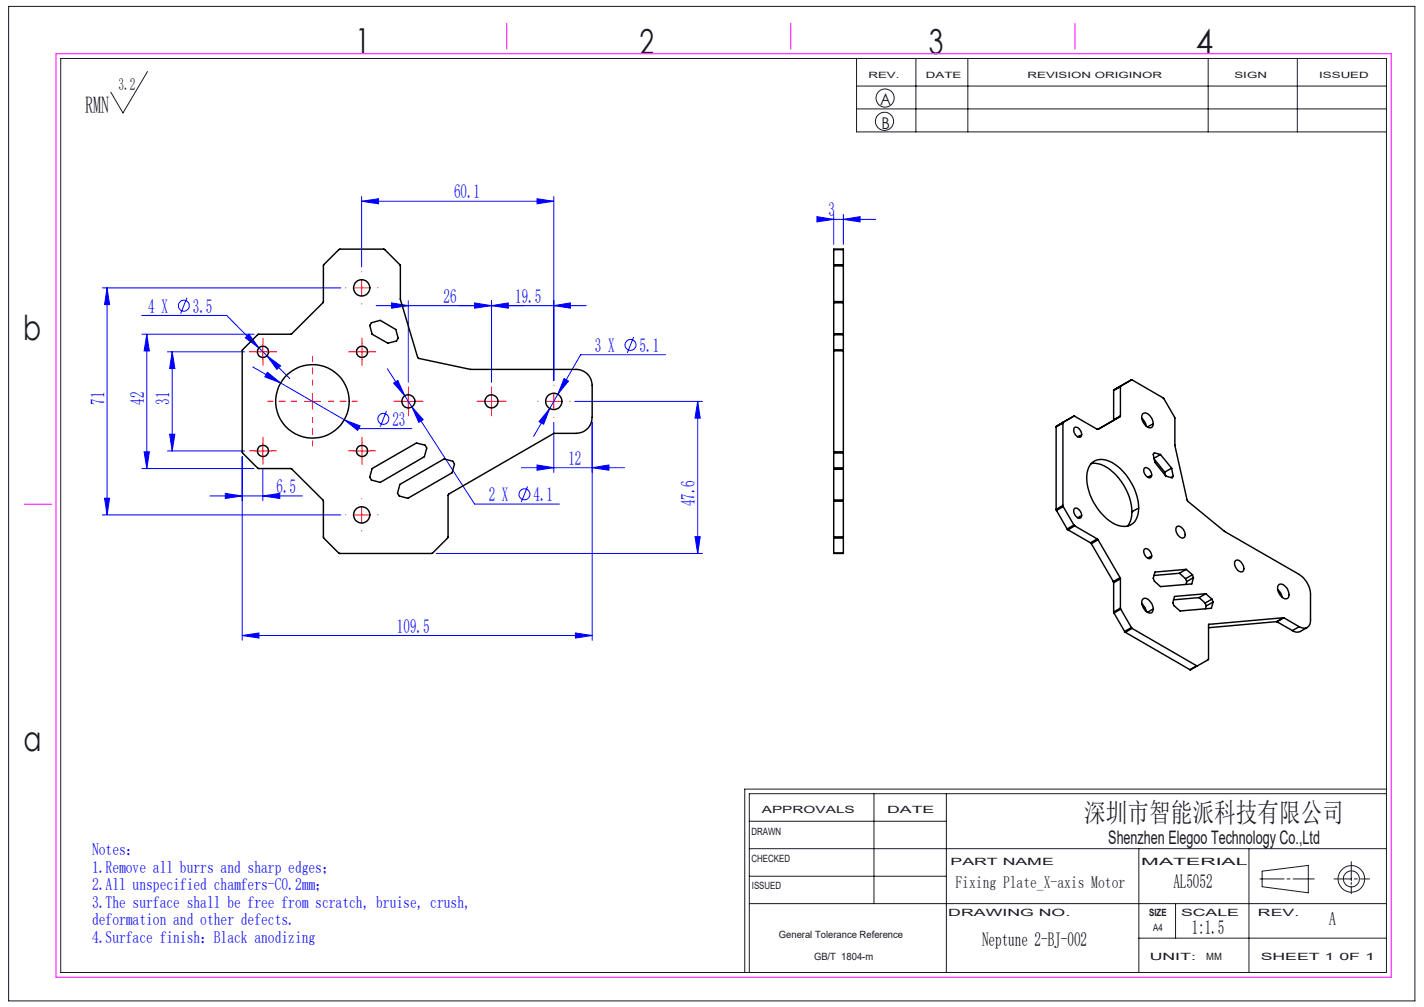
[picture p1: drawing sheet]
<svg xmlns="http://www.w3.org/2000/svg" width="297mm" height="210mm" viewBox="0 0 297 210" stroke-linecap="round" stroke-linejoin="round" font-family="sans-serif">
<g fill="none" stroke="#00f" stroke-width=".21">
<path d="M75.4 42l3.6-.6v1.1zM75.4 41v14.7M75.4 42h40.1M112 41.4l3.5 .6-3.5 .5zM115.5 41v38.3M170.4 45.2l3.5 .5-3.5 .6zM171.4 45.7h11.2M173.9 44.7v6.3M175.9 45.7l3.5-.5v1.1zM175.9 44.7v6.3M21.3 60h49.8M22.3 60v47.4"/>
<path d="M22.3 60l.6 3.5h-1.1zM29.6 65.8h17.7l6.7 6.8M29.6 69.7h23.4M30.6 69.7v28M30.6 69.7l.6 3.5h-1.1zM34.9 73.4h16.1M35.9 73.4v20.6M35.9 73.4l.6 3.5h-1.1zM39 62.1l-1.3 3.3M51.2 70.4l.7-.7 2.1 2.9zM52.7 76.5l22.3 12.9h10.9M54 72.6l1.7 1.6"/>
<path d="M55.7 74.2l2.8 2.1-.8 .7zM55.7 74.2l4.7 4.7M55.8 77.6l2.7 2.3-3.3-1.3zM78.5 63.7h43.7M80.8 76.9l3.6 5.6M81.7 63.2l3.5 .5-3.5 .6zM82.1 79.9l.9-.6 1.4 3.2zM85.2 62.7v17M99 63.2l3.5 .5-3.5 .6zM102.5 63.7l3.5-.5v1.1zM102.5 62.7v17M115.5 63.7l3.5-.5v1.1z"/>
<path d="M117.7 78.9l.9 .6-2.3 2.7zM132.2 70.3l-1.4 3.3M138.8 74h-17.7l-4.8 8.2M29.6 97.7h23.4M30.1 94.2h1.1l-.6 3.5zM34.9 94h16.1M35.4 90.5h1.1l-.6 3.5zM50.5 95.2v38.3M54.8 97.9v6.5M71.8 87.6l3.3 1.2-.5 .9zM80.6 85.7l-1.3 3.3M84.4 82.5l14.6 22.6h17.7"/>
<path d="M85.9 84.8l2.4 2.7-1 .6zM108.8 97.5h21.4M112 97l3.5 .5-3.5 .6zM114.7 85.2l-1.3 3.3-1-.6zM114.7 85.2l-3.4 5.8M115.5 88.1v10.4M116.3 82.2l-1.6 3M119.9 83.7h26.6M123.5 97.5l3.5-.5v1.1zM123.5 88v45.5M145.5 83.7v31.7M145.5 83.7l.6 3.5h-1.1z"/>
<path d="M21.3 107.4h49.8M21.8 103.9h1.1l-.6 3.5zM43.8 103.4h19.3M47 102.9l3.5 .5-3.5 .6zM54.8 103.4l3.5-.5v1.1zM91 115.4h55.5M110 101.5l-1.3 3.2M145 111.9h1.1l-.6 3.5zM50.5 132.5l3.5-.5v1.1zM50.5 132.5h73M120 132l3.5 .5-3.5 .6z"/>
<circle cx="38.3" cy="63.8" r="1.15"/>
<circle cx="131.5" cy="71.9" r="1.15"/>
<circle cx="80" cy="87.4" r="1.15"/>
<circle cx="109.4" cy="103.1" r="1.15"/>
</g>
<g fill="none" stroke="#191924" stroke-width=".21">
<path d="M1.8 1.3h293.3v207.4h-293.3zM12.7 12.2h276.5v190.6h-276.5zM30.8 14.9l-5.2 8.7-2.5-4.4M178.6 12.2v15.3h110.6M178.6 17.9h110.6M191 12.2v15.3M201.9 12.2v15.3M252 12.2v15.3M270.6 12.2v15.3M178.6 22.7h110.6M156.3 177h132.9M156.3 171.3h41.1"/>
<path d="M182.3 165.5v22.9M197.4 165.5v37.3M237.5 177v25.8M260.5 177v25.8M281.8 179.7v4M289.2 165.5h-132.9v37.3M289.2 164.6h-133.9v38.2M156.3 188.4h132.9M156.3 182.7h41.1M237.5 195.6h51.7M245.2 188.4v7.2M262.8 183.3h5"/>
<path d="M263.2 181.7l9.7-1.2v5.7l-9.7-1.3zM268.4 183.3h.7M269.7 183.3h4.4M278.2 183.3h3.6M281.8 184v.4M281.8 184.8v1.6M282.5 183.3h.6M283.7 183.3h1.9"/>
<circle cx="184.5" cy="25.3" r="1.9"/>
<circle cx="184.6" cy="20.4" r="1.89"/>
<circle cx="281.9" cy="183.3" r="1.68"/>
<circle cx="281.9" cy="183.3" r="2.77"/>
</g>
<path d="M61.9 83.7h-6M65.2 80.4v-6M65.2 87v6M68.5 83.7h6" fill="none" stroke="#f00" stroke-width=".21" stroke-dasharray="30.5 1.3 1.3 1.3" stroke-dashoffset="29.4"/>
<g fill="none" stroke="#f00" stroke-width=".21" stroke-dasharray="30.5 1.3 1.3 1.3">
<path d="M75.5 56.7h.1M53.2 73.4h-1.2M54.9 71.7v-1.2M54.9 75v1.2M56.5 73.4h1.2M72.1 60h.1M73.9 73.4h-1.2M75.5 63.4h.1M75.5 71.7v-1.2M75.5 75v1.2M77.2 73.4h1.2M78.8 60h.1"/>
<path d="M53.2 94h-1.2M54.9 92.4v-1.2M54.9 95.7v1.2M56.5 94h1.2M73.9 94h-1.2M75.5 92.4v-1.2M75.5 95.7v1.2M77.2 94h1.2M83.5 83.7h-1.3M85.2 82v-1.3M85.2 85.4v1.3M86.9 83.7h1.3"/>
<path d="M100.9 83.7h-1.4M102.5 82v-1.3M102.5 85.4v1.3M104.2 83.7h1.4M112.2 83.7h.1M115.5 80.4v-.1M115.5 87v.1M118.9 83.7h.1M72.1 107.4h.1M75.5 104h.1M75.5 110.7h.1M78.8 107.4h.1"/>
</g>
<g fill="none" stroke="#f00" stroke-width=".21">
<path d="M75.4 58.4v3.3M53.2 73.4h3.3M54.8 71.7v3.3M73.8 60h3.3M73.8 73.4h3.4M75.5 71.7v3.3M53.2 94h3.3M54.8 92.4v3.3M63.5 83.7h3.4M65.2 82v3.4M73.8 94h3.4M75.5 92.4v3.3"/>
<path d="M83.5 83.7h3.4M85.2 82v3.4M100.8 83.7h3.4M102.5 82v3.4M113.8 83.7h3.4M115.5 82v3.4M73.8 107.4h3.3M75.4 105.7v3.3"/>
</g>
<path d="M11.7 11.2h278.5v192.6h-278.5zM105.7 4.9v5.3M164.9 4.9v5.3M224.2 4.9v5.3M5 105.2h5.8" fill="none" stroke="#f0f" stroke-width=".21"/>
<g fill="#00f">
<path d="M175.9 45.7l3.5-.5v1.1zM170.4 45.2l3.5 .5-3.5 .6z"/>
<path d="M75.4 42l3.6-.6v1.1zM112 41.4l3.5 .6-3.5 .5zM81.7 63.2l3.5 .5-3.5 .6zM102.5 63.7l3.5-.5v1.1zM55.8 77.6l-.6 1 3.3 1.3zM71.8 87.6l2.8 2.1 .5-.9zM55.7 74.2l2 2.8 .8-.7zM51.2 70.4l2.8 2.2-2.1-2.9zM114.7 85.2l-2.3 2.7 1 .6zM117.7 78.9l-1.4 3.3 2.3-2.7zM99 63.2l3.5 .5-3.5 .6zM115.5 63.7l3.5-.5v1.1zM82.1 79.9l2.3 2.6-1.4-3.2zM85.9 84.8l1.4 3.3 1-.6zM112 97l3.5 .5-3.5 .6zM123.5 97.5l3.5-.5v1.1z"/>
<path d="M30.6 69.7l.6 3.5h-1.1zM30.1 94.2h1.1l-.6 3.5zM35.9 73.4l.6 3.5h-1.1zM35.4 90.5h1.1l-.6 3.5zM145.5 83.7l.6 3.5h-1.1zM145 111.9h1.1l-.6 3.5zM22.3 60l.6 3.5h-1.1zM21.8 103.9h1.1l-.6 3.5z"/>
<path d="M47 102.9l3.5 .5-3.5 .6zM54.8 103.4l3.5-.5v1.1zM50.5 132.5l3.5-.5v1.1zM120 132l3.5 .5-3.5 .6z"/>
</g>
<g fill="none" stroke="#000" stroke-width=".3">
<path d="M67.5 55.2l3.4-3.2h9.3l3.3 3.3v7.1l3.6 12.1 .2 .2 10.8 2.3h22.1a3.3 3.3 0 0 1 3.3 3.4v6.6a3.3 3.3 0 0 1-3.3 3.4h-4.7l-21.9 12.6-.1 .2-.1 8.9-3.3 3.3-19.4-.1-3.2-3.2-.1-7.8-6.6-6.6h-6.9l-3.4-3.3v-21.3l3.4-3.4 7-.1 6.5-6.5zM173.9 55.2v.2M173.9 52.1v-.1h2v.1M173.9 52.1v3.1M173.9 55.4v7.5M173.9 55.4h2M173.9 55.2h2M173.9 52.1h2M175.9 55.2v.2M175.9 52.1v3.1M175.9 55.4v7.5M77.5 67.3l1.8-.5 3.2 1.9 .5 1.8-.3 .6-1.8 .5-3.3-1.9-.5-1.8z"/>
<path d="M173.9 72.9v.3M173.9 69.7v.1M173.9 69.6v.1M173.9 62.9v.2M173.9 69.7h2M173.9 73.2h2M173.9 63.1v6.5M173.9 69.8v3.1M173.9 73.2v21M173.9 72.9h2M173.9 69.8h2M173.9 69.6h2"/>
<path d="M173.9 63.1h2M173.9 62.9h2M175.9 72.9v.3M175.9 69.7v.1M175.9 69.6v.1M175.9 62.9v.2M175.9 63.1v6.5M175.9 69.8v3.1M175.9 73.2v21M236 79.2l6.6 3.8 2.4 4v5.9l2.7 11.6 7.7 6.3 15.6 9a5.2 5.2 0 0 1 2.3 4.1v5.4a1.45 1.45 0 0 1-.7 1.5 1.45 1.45 0 0 1-1.6-.1M236 79.2l-3.7 2.1M236 79.2l-1.4 .8"/>
<path d="M77.6 97.7l9.3-5.3 1.8 .4 .3 .6-.5 1.8-9.2 5.4-1.8-.5-.4-.6zM173.9 94.2v.3M173.9 97.6v.1M173.9 97.7v.1M173.9 97.7h2M173.9 94.2h2M173.9 94.5h2M173.9 94.5v3.1M173.9 97.8v6.5M173.9 97.6h2M173.9 97.8h2M175.9 94.2v.3"/>
<path d="M175.9 97.6v.1M175.9 97.7v.1M175.9 94.5v3.1M175.9 97.8v6.5M220.3 89v17.2M220.3 88.9v.1M221.7 88.2v17.2M221.7 88.2l-1.4 .8M221.8 88l-.1 .2M221.8 88l-1.5 .9M224 86.8l5 2.7M224 86.8l-2.2 1.2"/>
<path d="M224 86.8l-3.7 2.1M224.2 89.1a1.41 1.41 0 0 1 1.3 2 1.28 1.28 0 0 1-1.3-.6 1.28 1.28 0 0 1 0-1.4zM225.4 90.8l-.6 .3M227.6 96.7a5.3 5.3 0 0 1 4.6 1.8 12.1 12.1 0 0 1 3.9 8.2M227.7 96.6a3.5 3.5 0 0 1 4.2-.2 11.9 11.9 0 0 1 5.6 10.2 3.1 3.1 0 0 1-4.3 3 11.4 11.4 0 0 1-6.5-11 3.8 3.8 0 0 1 1-2zM232.3 87.6l-3.3 1.9M232.3 81.4v6.2M232.3 81.3v.1M233.7 86.7l-4.7 2.8M233.7 80.6l.1-.1-1.5 .8M233.7 80.6v6.1M233.7 86.7l-1.4 .9"/>
<path d="M233.7 80.6l-1.4 .8M238.2 87.3l.6 .8 .3 .8M238.3 86.4a.92 .92 0 0 1 1.4 .2 1.97 1.97 0 0 1 .5 2.5 1.67 1.67 0 0 1-1.9-1.4l-.2-.7zM238.8 97.6a1.41 1.41 0 0 1 1.3 1.9 1.07 1.07 0 0 1-1.5-.9 .86 .86 0 0 1 .2-1zM240 99.2l-.6 .3M240.3 88.5l-1 .5M240.7 95.7l2.2 2.8M242 94.8l-1.2-.4-.3 .3 .4 1.7 2.3 2.9 1.3 .4 .2-.4M242 94.8l2.4 2.8M242 94.8l-1.3 .8M242.9 98.5l.2 .7M244.4 97.6l.3 1.7"/>
<path d="M244.4 97.6l-1.5 .9M244.7 99.3l-.5 .3M83.4 101l9.2-5.3 1.8 .5 .4 .6-.5 1.8-9.2 5.3-1.8-.5-.4-.5zM173.9 104.3v.2M173.9 112v.2M173.9 115.3h2M173.9 104.5v7.5M173.9 112.2v3.1M173.9 104.3h2M173.9 104.5h2M173.9 112h2M173.9 112.2h2"/>
<path d="M175.9 104.3v.2M175.9 112v.2M175.9 104.5v7.5M175.9 112.2v3.1M220.3 106.2v.3M220.3 106.5l2.3 3.8M221.7 105.4l.1 .2M221.7 105.4l-1.4 .8M221.8 105.6l2.2 3.9M221.8 105.6l-1.5 .9M222.6 110.3l.1 .2M222.7 110.5l4.7 2.7"/>
<path d="M224 109.5l.2 .2M224 109.5l-1.4 .8M224.2 106a1.41 1.41 0 0 1 1.3 1.9 .91 .91 0 0 1-1.3-.6l-.2-.3a.86 .86 0 0 1 .2-1zM224.2 109.7l4.6 2.7M224.2 109.7l-1.5 .8M225.4 107.6l-.6 .4M227.4 113.2l.2 .2M227.6 113.4l4.6 7.9M228.8 112.4l.2 .2M228.8 112.4l-1.4 .8M229 112.6l4.6 7.9M229 112.6l-1.4 .8"/>
<path d="M236.1 106.7a4.3 4.3 0 0 1-1 3M237.2 106.1l-1.1 .6M238.6 114.6a.8 .8 0 0 1 1.3 .4l.3 .6a.64 .64 0 0 1-.4 .9 .64 .64 0 0 1-.8-.4l-.5-1zM240 116.1l-.6 .3M245.5 109.8a1.47 1.47 0 0 1 1.7 1.4 .71 .71 0 0 1-.4 1 .71 .71 0 0 1-.9-.4l-.6-.9v-.6zM246 119.5l-5.3 .5M246 119.5l1.3 1.2M247.4 118.7l-6.5 .6-.4 1.3 .3 .6 1.2 1.1 6.6-.5 .3-1.3M247.4 118.7l1.3 1.2M247.4 118.7l-1.4 .8M248.7 119.9l.2 .6M248.7 119.9l-1.4 .8"/>
<path d="M257.7 116.9a1.41 1.41 0 0 1 1.7 1.4 .71 .71 0 0 1-.3 .9 .71 .71 0 0 1-1-.3l-.5-.9a.98 .98 0 0 1 .1-1.1zM232.2 121.3l.1 .2M232.3 127.6v.2M232.3 121.5v6.1M232.3 127.8l2.3 3.9M233.6 120.5l.1 .2M233.6 120.5l-1.4 .8M233.7 126.8l.1 .2M233.7 120.7v6.1M233.7 126.8l-1.4 .8M233.7 120.7l-1.4 .8M233.8 127l2.2 3.9"/>
<path d="M233.8 127l-1.5 .8M234.6 131.7l.1 .2M234.7 131.9l13.5 7.8M236 130.9l.1 .1M236 130.9l-1.4 .8M236.1 131l13.5 7.8M236.1 131l-1.4 .9M238.2 125.9l.6 .8 .3 .8M238.3 125.1a.92 .92 0 0 1 1.4 .2 1.96 1.96 0 0 1 .5 2.5 1.99 1.99 0 0 1-2-2.5zM240.3 127.1l-1 .6M247.3 120.7l.2 .6M247.5 121.3l-.1 .6"/>
<path d="M248.9 120.5l-1.4 .8M249.6 138.8h.2M249.6 138.8l-1.4 .9M249.8 138.8l-1.6 .9M250.1 124.6l-5.3 .5M250.1 124.6l1.3 1.2M251.4 125.8l.2 .6M251.5 123.8l-6.5 .6-.4 1.3 .2 .6 1.3 1.1 6.6-.5 .3-1.4M251.5 123.8l1.3 1.1M251.5 123.8l-1.4 .8M251.6 126.4l-.2 .6M252.2 130.2l-.1 .1v7.2l-2.3 1.3"/>
<path d="M252.2 130.2h-.1M252.8 124.9l.2 .6M252.8 124.9l-1.4 .9M253 125.5l-1.4 .9M266.2 129.6l.1 .1M266.2 129.6l-14.1 1.3M266.3 129.7l3.3 1.8M266.5 122.9l.7 .8 .2 .9M266.8 121.9a1.77 1.77 0 0 1 2 1.8 .87 .87 0 0 1-.4 1.2 .87 .87 0 0 1-1.2-.5 1.85 1.85 0 0 1-.4-2.5zM267.7 128.8h.1M267.7 128.8l-15.5 1.4M267.7 128.8l-1.5 .8"/>
<path d="M267.8 128.8l3.2 1.9M267.8 128.8l-1.5 .9M271 130.7l-1.4 .8M272.6 130.9l-1.5 .9a1.65 1.65 0 0 1-1.5-.3"/>
<circle cx="54.8" cy="73.4" r="1.18"/>
<circle cx="75.4" cy="60" r="1.71"/>
<circle cx="75.5" cy="73.4" r="1.17"/>
<circle cx="54.9" cy="94" r="1.17"/>
<circle cx="65.2" cy="83.7" r="7.7"/>
<circle cx="75.5" cy="94" r="1.16"/>
<circle cx="85.2" cy="83.7" r="1.38"/>
<circle cx="102.5" cy="83.7" r="1.37"/>
<circle cx="115.5" cy="83.7" r="1.7"/>
<circle cx="75.5" cy="107.4" r="1.7"/>
</g>
<g font-size="7.2" fill="#191924">
<text x="74.1" y="11">1</text>
<text x="133.4" y="11.2">2</text>
<text x="193.7" y="11.3">3</text>
<text x="249.4" y="11.3">4</text>
<text x="4.8" y="70.9">b</text>
<text x="4.9" y="156.5">a</text>
</g>
<text font-size="5.6" fill="#191924" x="226.2" y="171.5">深圳市智能派科技有限公司</text>
<text font-size="4.9" fill="#191924" x="17.8" y="23.5">RMN</text>
<g font-size="4.1" fill="#00f">
<text x="94.7" y="41.4">60.1</text>
<text x="172.8" y="45.1">3</text>
<text x="30.9" y="65.2">4 X</text>
<text x="40.2" y="65.2">3.5</text>
<text x="92.5" y="63.1">26</text>
<text x="107.5" y="63.1">19.5</text>
<text x="124.1" y="73.4">3 X</text>
<text x="133.4" y="73.4">5.1</text>
<text x="21.8" y="84.4" transform="rotate(-90 21.8 84.4)">71</text>
<text x="30.1" y="84.4" transform="rotate(-90 30.1 84.4)">42</text>
<text x="35.4" y="84.4" transform="rotate(-90 35.4 84.4)">31</text>
<text x="81.9" y="88.8">23</text>
<text x="118.5" y="96.9">12</text>
<text x="57.7" y="102.8">6.5</text>
<text x="102" y="104.5">2 X</text>
<text x="111.3" y="104.5">4.1</text>
<text x="144.9" y="105.6" transform="rotate(-90 144.9 105.6)">47.6</text>
<text x="82.8" y="131.9">109.5</text>
</g>
<g font-size="4.1">
<text x="244.7" y="185.1">AL5052</text>
<text x="204.8" y="197.3">Neptune 2-BJ-002</text>
<text x="248.5" y="194.8">1:1.5</text>
</g>
<g font-size="3.9" fill="#191924">
<text x="231.2" y="176">Shenzhen Elegoo Technology Co.,Ltd</text>
<text x="277.2" y="193">A</text>
</g>
<g font-size="3.5" fill="#191924">
<text x="24.7" y="18.7">3.2</text>
<text x="199.3" y="185.1">Fixing Plate_X-axis Motor</text>
</g>
<g font-size="3.5" fill="#00f">
<text x="19.2" y="178.4">Notes：</text>
<text x="19.2" y="182">1.Remove all burrs and sharp edges；</text>
<text x="19.2" y="185.7">2.All unspecified chamfers-C0.2mm；</text>
<text x="19.2" y="189.3">3.The surface shall be free from scratch, bruise, crush,</text>
<text x="19.2" y="192.9">deformation and other defects.</text>
<text x="19.2" y="196.6">4.Surface finish：Black anodizing</text>
</g>
<g font-size="3.4" fill="#191924">
<text x="183.6" y="22">A</text>
<text x="183.8" y="27">B</text>
</g>
<g font-size="2.1" fill="#191924">
<text x="158.9" y="169.5">APPROVALS</text>
<text x="185" y="169.5">DATE</text>
<text x="156.7" y="174.2">DRAWN</text>
<text x="156.7" y="179.7">CHECKED</text>
<text x="156.8" y="185.4">ISSUED</text>
<text x="198.2" y="180.4">PART NAME</text>
<text x="238" y="180.4">MATERIAL</text>
<text x="197.8" y="191">DRAWING NO.</text>
<text x="239.7" y="191">SIZE</text>
<text x="246.3" y="191">SCALE</text>
<text x="262.4" y="191">REV.</text>
<text x="162.4" y="195.6">General Tolerance Reference</text>
<text x="240.5" y="194.1">A4</text>
<text x="169.8" y="200.2">GB/T 1804-m</text>
<text x="239.8" y="200.2">UNIT:</text>
<text x="251.6" y="200.2">MM</text>
<text x="262.9" y="200.2">SHEET 1 0F 1</text>
</g>
<g font-size="1.8" fill="#191924">
<text x="181.1" y="16.3">REV.</text>
<text x="193.1" y="16.3">DATE</text>
<text x="214.3" y="16.3">REVISION ORIGINOR</text>
<text x="257.5" y="16.3">SIGN</text>
<text x="275.1" y="16.3">ISSUED</text>
</g>
</svg>
